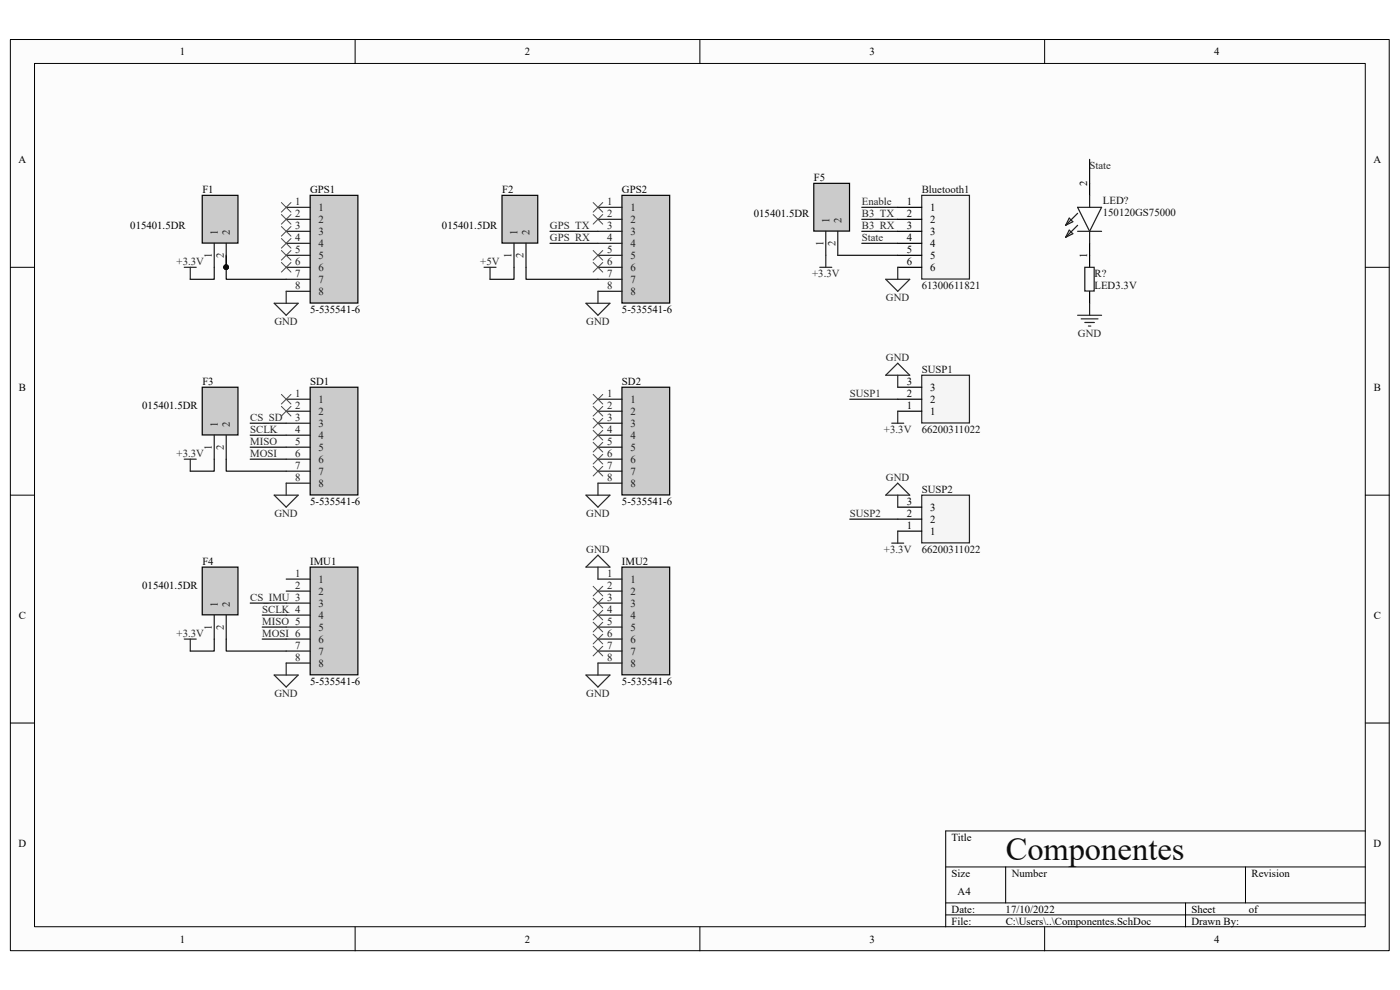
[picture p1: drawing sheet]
<svg xmlns="http://www.w3.org/2000/svg" width="297mm" height="210mm" viewBox="0 0 297 210" stroke-linecap="round" stroke-linejoin="round" font-family="sans-serif">
<path d="M2.2 8.4h292.5v193.3h-292.5z" fill="#fcfcfc"/>
<path d="M2.2 8.4h292.5v193.3h-292.5z" fill="none" stroke="#000" stroke-width=".21"/>
<path d="M7.4 13.5h282.2v183.1h-282.2z" fill="#fcfcfc"/>
<g fill="none" stroke="#000" stroke-width=".21">
<path d="M7.3 13.5h282.3v183.1h-282.3zM75.3 8.4v5.1M148.5 8.4v5.1M221.6 8.4v5.1M2.2 56.7h5.1M289.7 56.7h5.1M2.2 105h5.1M289.7 105h5.1M2.2 153.4h5.1M289.7 153.4h5.1M289.7 176.3h-89.1v20.3M75.3 196.6v5.1"/>
<path d="M148.5 196.6v5.1M200.6 183.9h89.1M200.6 191.5h89.1M200.6 194.1h89.1M213.4 183.9v7.6M221.6 196.6v5.1M251.5 191.5v5.1M264.2 183.9v7.6"/>
</g>
<path d="M65.8 41.4h10.1v22.9h-10.1z" fill-rule="evenodd" fill="#cbcbcb" stroke="#000" stroke-width=".25"/>
<path d="M60.7 44h5.1M60.7 46.5h5.1M60.7 49.1h5.1M60.7 51.6h5.1M60.7 54.2h5.1M60.7 56.7h5.1M60.7 59.2h5.1M60.7 61.8h5.1" fill="none" stroke="#1c1c1c" stroke-width=".25"/>
<path d="M131.9 41.4h10.2v22.9h-10.2z" fill-rule="evenodd" fill="#cbcbcb" stroke="#000" stroke-width=".25"/>
<path d="M126.9 44h5M126.9 46.5h5M126.9 49.1h5M126.9 51.6h5M126.9 54.2h5M126.9 56.7h5M126.9 59.2h5M126.9 61.8h5" fill="none" stroke="#1c1c1c" stroke-width=".25"/>
<path d="M65.8 82.1h10.1v22.9h-10.1z" fill-rule="evenodd" fill="#cbcbcb" stroke="#000" stroke-width=".25"/>
<path d="M60.7 84.7h5.1M60.7 87.2h5.1M60.7 89.8h5.1M60.7 92.3h5.1M60.7 94.9h5.1M60.7 97.4h5.1M60.7 100h5.1M60.7 102.5h5.1" fill="none" stroke="#1c1c1c" stroke-width=".25"/>
<path d="M131.9 82.1h10.2v22.9h-10.2z" fill-rule="evenodd" fill="#cbcbcb" stroke="#000" stroke-width=".25"/>
<path d="M126.9 84.7h5M126.9 87.2h5M126.9 89.8h5M126.9 92.3h5M126.9 94.9h5M126.9 97.4h5M126.9 100h5M126.9 102.5h5" fill="none" stroke="#1c1c1c" stroke-width=".25"/>
<path d="M65.8 120.3h10.1v22.9h-10.1z" fill-rule="evenodd" fill="#cbcbcb" stroke="#000" stroke-width=".25"/>
<path d="M60.7 122.9h5.1M60.7 125.4h5.1M60.7 127.9h5.1M60.7 130.5h5.1M60.7 133h5.1M60.7 135.6h5.1M60.7 138.1h5.1M60.7 140.7h5.1" fill="none" stroke="#1c1c1c" stroke-width=".25"/>
<path d="M131.9 120.3h10.2v22.9h-10.2z" fill-rule="evenodd" fill="#cbcbcb" stroke="#000" stroke-width=".25"/>
<path d="M126.9 122.9h5M126.9 125.4h5M126.9 127.9h5M126.9 130.5h5M126.9 133h5M126.9 135.6h5M126.9 138.1h5M126.9 140.7h5" fill="none" stroke="#1c1c1c" stroke-width=".25"/>
<path d="M42.9 41.4h7.6v10.2h-7.6z" fill-rule="evenodd" fill="#cbcbcb" stroke="#000" stroke-width=".25"/>
<path d="M45.5 51.6v5.1M48 51.6v5.1" fill="none" stroke="#1c1c1c" stroke-width=".25"/>
<circle cx="48" cy="56.7" r=".48" fill="#0e0e0e" stroke="#0e0e0e" stroke-width=".21"/>
<path d="M106.5 41.4h7.6v10.2h-7.6z" fill-rule="evenodd" fill="#cbcbcb" stroke="#000" stroke-width=".25"/>
<path d="M109 51.6v5.1M111.6 51.6v5.1" fill="none" stroke="#1c1c1c" stroke-width=".25"/>
<path d="M42.9 82.1h7.6v10.2h-7.6z" fill-rule="evenodd" fill="#cbcbcb" stroke="#000" stroke-width=".25"/>
<path d="M45.5 92.3v5.1M48 92.3v5.1" fill="none" stroke="#1c1c1c" stroke-width=".25"/>
<path d="M42.9 120.3h7.6v10.1h-7.6z" fill-rule="evenodd" fill="#cbcbcb" stroke="#000" stroke-width=".25"/>
<path d="M45.5 130.5v5.1M48 130.5v5.1" fill="none" stroke="#1c1c1c" stroke-width=".25"/>
<g fill="none" stroke="#262626" stroke-width=".25">
<path d="M39.1 56.7h2.5M40.4 56.7v2.5M102.7 56.7h2.5M104 56.7v2.5M58.2 64.3h5.1l-2.6 2.6zM60.7 61.8v2.5M124.3 64.3h5.1l-2.5 2.6zM126.9 61.8v2.5M39.1 97.4h2.5M40.4 97.4v2.6M58.2 105h5.1l-2.6 2.6zM60.7 102.5v2.5"/>
<path d="M124.3 105h5.1l-2.5 2.6zM126.9 102.5v2.5M39.1 135.6h2.5M40.4 135.6v2.5M124.3 120.3l2.6-2.5 2.5 2.5zM126.9 120.3v2.6M58.2 143.2h5.1l-2.6 2.5zM60.7 140.7v2.5M124.3 143.2h5.1l-2.5 2.5zM126.9 140.7v2.5"/>
</g>
<g fill="none" stroke="#4c4c4c" stroke-width=".21">
<path d="M59.7 43l2 2M59.7 45.5l2 2M59.7 48.1l2 2M59.7 50.6l2 2M59.7 53.1l2 2.1M59.7 55.7l2 2M61.7 43l-2 2M61.7 45.5l-2 2M61.7 48.1l-2 2M61.7 50.6l-2 2M61.7 53.1l-2 2.1M61.7 55.7l-2 2"/>
<path d="M125.8 43l2.1 2M125.8 45.5l2.1 2M125.8 53.1l2.1 2.1M125.8 55.7l2.1 2M127.9 43l-2.1 2M127.9 45.5l-2.1 2M127.9 53.1l-2.1 2.1M127.9 55.7l-2.1 2M59.7 83.7l2 2M59.7 86.2l2 2.1M61.7 83.7l-2 2M61.7 86.2l-2 2.1"/>
<path d="M125.8 83.7l2.1 2M125.8 86.2l2.1 2.1M125.8 88.8l2.1 2M125.8 91.3l2.1 2M125.8 93.8l2.1 2.1M125.8 96.4l2.1 2M125.8 98.9l2.1 2.1M127.9 83.7l-2.1 2M127.9 86.2l-2.1 2.1M127.9 88.8l-2.1 2M127.9 91.3l-2.1 2M127.9 93.8l-2.1 2.1"/>
<path d="M127.9 96.4l-2.1 2M127.9 98.9l-2.1 2.1M125.8 124.4l2.1 2M125.8 126.9l2.1 2.1M125.8 129.5l2.1 2M125.8 132l2.1 2M125.8 137.1l2.1 2M125.8 134.6l2.1 2M127.9 124.4l-2.1 2M127.9 126.9l-2.1 2.1M127.9 129.5l-2.1 2M127.9 132l-2.1 2"/>
<path d="M127.9 137.1l-2.1 2M127.9 134.6l-2.1 2"/>
</g>
<path d="M195.5 41.4h10.2v17.8h-10.2z" fill-rule="evenodd" fill="#f5f5f5" stroke="#262626" stroke-width=".25"/>
<path d="M190.5 44h5M190.5 46.5h5M190.5 49.1h5M190.5 51.6h5M190.5 54.2h5M190.5 56.7h5" fill="none" stroke="#000" stroke-width=".25"/>
<path d="M187.9 59.2h5.1l-2.5 2.6zM190.5 56.7v2.5" fill="none" stroke="#262626" stroke-width=".25"/>
<path d="M172.6 38.9h7.6v10.1h-7.6z" fill-rule="evenodd" fill="#cbcbcb" stroke="#000" stroke-width=".25"/>
<path d="M175.2 49.1v5.1M177.7 49.1v5.1" fill="none" stroke="#1c1c1c" stroke-width=".25"/>
<path d="M173.9 56.7h2.6M175.2 54.2v2.5" fill="none" stroke="#262626" stroke-width=".25"/>
<path d="M195.5 79.6h10.2v10.1h-10.2z" fill-rule="evenodd" fill="#f5f5f5" stroke="#262626" stroke-width=".25"/>
<path d="M190.5 87.2h5M190.5 84.7h5M190.5 82.1h5" fill="none" stroke="#000" stroke-width=".25"/>
<path d="M195.5 105h10.2v10.2h-10.2z" fill-rule="evenodd" fill="#f5f5f5" stroke="#262626" stroke-width=".25"/>
<path d="M231.2 38.9v2.5M231.2 51.6v5.1M231.2 61.8v2.5M190.5 112.7h5M190.5 110.1h5M190.5 107.6h5" fill="none" stroke="#000" stroke-width=".25"/>
<g fill="none" stroke="#262626" stroke-width=".25">
<path d="M187.9 79.6l2.6-2.5 2.5 2.5zM190.5 79.6v2.5M228.6 66.9h5.1M229.4 67.6h3.5M230.1 68.4h2.1M230.9 69.2h.5M231.2 64.3v2.6M189.2 89.8h2.5M190.5 87.2v2.6M187.9 105l2.6-2.5 2.5 2.5zM189.2 115.2h2.5M190.5 105v2.6"/>
<path d="M190.5 112.7v2.5"/>
</g>
<path d="M226.8 48.8l.8 .8-1.5 .7zM226.8 46.3l.8 .7-1.5 .8zM228.6 44h5.1l-2.5 5.1zM228.6 49.1h5.1M228.6 47.8l-2.5 2.5M228.6 45.3l-2.5 2.5M230.1 56.7h2v5h-2zM231.2 41.4v2.6M231.2 49.1v2.5" fill="none" stroke="#1c1c1c" stroke-width=".25"/>
<g fill="none" stroke="#0e0e0e" stroke-width=".25">
<path d="M231.2 33.8v5.1M45.5 56.7v2.5h-5.1M48 54.2v5h12.7M109 56.7v2.5h-5M111.6 56.7v2.5h15.3M116.7 49.1h10.2M116.7 51.6h10.2M177.7 54.2h12.8M182.8 49.1h7.7M182.8 51.6h7.7M182.8 46.5h7.7M182.8 44h7.7"/>
<path d="M45.5 97.4v2.6h-5.1M48 97.4v2.6h12.7M53.1 97.4h7.6M53.1 92.3h7.6M53.1 89.8h7.6M53.1 94.9h7.6M180.3 84.7h10.2M180.3 110.1h10.2M45.5 135.6v2.5h-5.1M48 135.6v2.5h12.7M53.1 127.9h7.6M55.6 135.6h5.1"/>
<path d="M55.6 130.5h5.1M55.6 133h5.1"/>
</g>
<circle cx="48" cy="56.7" r=".48" fill="#0e0e0e" stroke="#0e0e0e" stroke-width=".21"/>
<text font-size="6.9" fill="#0e0e0e" x="213.4" y="182.4">Componentes</text>
<g font-size="2.3">
<text x="38.2" y="11.7">1</text>
<text x="111.3" y="11.7">2</text>
<text x="184.5" y="11.7">3</text>
<text x="257.6" y="11.7">4</text>
<text x="3.9" y="34.6">A</text>
<text x="291.4" y="34.6">A</text>
<text x="42.9" y="40.9">F1</text>
<text x="65.8" y="40.9">GPS1</text>
<text x="106.5" y="40.9">F2</text>
<text x="132" y="40.9">GPS2</text>
<text x="172.6" y="38.4">F5</text>
<text x="230.7" y="39.4" transform="rotate(-90 230.7 39.4)">2</text>
<text x="159.9" y="46">015401.5DR</text>
<text x="192.4" y="43.5">1</text>
<text x="192.4" y="46">2</text>
<text x="197.3" y="44.7">1</text>
<text x="197.3" y="47.3">2</text>
<text x="27.6" y="48.6">015401.5DR</text>
<text x="93.8" y="48.6">015401.5DR</text>
<text x="192.4" y="48.6">3</text>
<text x="192.4" y="51.1">4</text>
<text x="192.4" y="53.7">5</text>
<text x="197.3" y="49.8">3</text>
<text x="197.3" y="52.4">4</text>
<text x="192.4" y="56.2">6</text>
<text x="197.3" y="54.9">5</text>
<text x="197.3" y="57.5">6</text>
<text x="230.7" y="54.8" transform="rotate(-90 230.7 54.8)">1</text>
<text x="65.8" y="66.4">5-535541-6</text>
<text x="132" y="66.4">5-535541-6</text>
<text x="4" y="82.9">B</text>
<text x="42.9" y="81.7">F3</text>
<text x="65.8" y="81.7">SD1</text>
<text x="132" y="81.7">SD2</text>
<text x="192.4" y="81.7">3</text>
<text x="197.3" y="82.9">3</text>
<text x="291.5" y="82.9">B</text>
<text x="30.2" y="86.7">015401.5DR</text>
<text x="192.4" y="86.7">1</text>
<text x="192.4" y="84.2">2</text>
<text x="197.3" y="88">1</text>
<text x="197.3" y="85.5">2</text>
<text x="65.8" y="107.1">5-535541-6</text>
<text x="132" y="107.1">5-535541-6</text>
<text x="192.4" y="107.1">3</text>
<text x="192.4" y="112.2">1</text>
<text x="192.4" y="109.6">2</text>
<text x="197.3" y="113.5">1</text>
<text x="197.3" y="110.9">2</text>
<text x="197.3" y="108.4">3</text>
<text x="42.9" y="119.8">F4</text>
<text x="65.8" y="119.8">IMU1</text>
<text x="132" y="119.8">IMU2</text>
<text x="30.2" y="124.9">015401.5DR</text>
<text x="4" y="131.3">C</text>
<text x="291.5" y="131.3">C</text>
<text x="65.8" y="145.2">5-535541-6</text>
<text x="132" y="145.2">5-535541-6</text>
<text x="3.9" y="179.6">D</text>
<text x="201.9" y="178.3">Title</text>
<text x="291.4" y="179.6">D</text>
<text x="201.9" y="186">Size</text>
<text x="214.6" y="186">Number</text>
<text x="265.5" y="186">Revision</text>
<text x="203.2" y="189.8">A4</text>
<text x="201.9" y="193.6">Date:</text>
<text x="201.9" y="196.1">File:</text>
<text x="213.3" y="193.6">17/10/2022</text>
<text x="213.4" y="196.1">C:\Users\..\Componentes.SchDoc</text>
<text x="252.8" y="196.1">Drawn By:</text>
<text x="252.8" y="193.6">Sheet</text>
<text x="265" y="193.6">of</text>
<text x="38.2" y="199.9">1</text>
<text x="111.3" y="199.9">2</text>
<text x="184.5" y="199.9">3</text>
<text x="257.6" y="199.9">4</text>
</g>
<g font-size="2.3" fill="#262626">
<text x="231.1" y="35.9">State</text>
<text x="182.8" y="46">B3_TX</text>
<text x="182.8" y="43.5">Enable</text>
<text x="116.7" y="48.6">GPS_TX</text>
<text x="116.7" y="51.1">GPS_RX</text>
<text x="182.8" y="48.6">B3_RX</text>
<text x="182.8" y="51.1">State</text>
<text x="37.5" y="56.2">+3.3V</text>
<text x="101.9" y="56.2">+5V</text>
<text x="172.3" y="58.8">+3.3V</text>
<text x="188" y="63.8">GND</text>
<text x="58.2" y="68.9">GND</text>
<text x="124.4" y="68.9">GND</text>
<text x="228.7" y="71.5">GND</text>
<text x="188" y="76.6">GND</text>
<text x="53.1" y="89.3">CS_SD</text>
<text x="180.3" y="84.2">SUSP1</text>
<text x="53.1" y="91.8">SCLK</text>
<text x="53.1" y="94.4">MISO</text>
<text x="187.5" y="91.8">+3.3V</text>
<text x="37.5" y="96.9">+3.3V</text>
<text x="53.1" y="96.9">MOSI</text>
<text x="188" y="102">GND</text>
<text x="58.2" y="109.6">GND</text>
<text x="124.4" y="109.6">GND</text>
<text x="180.3" y="109.6">SUSP2</text>
<text x="124.4" y="117.3">GND</text>
<text x="187.5" y="117.3">+3.3V</text>
<text x="53.1" y="127.4">CS_IMU 3</text>
<text x="55.6" y="130">SCLK 4</text>
<text x="37.5" y="135.1">+3.3V</text>
<text x="55.6" y="132.5">MISO 5</text>
<text x="55.6" y="135.1">MOSI 6</text>
<text x="58.2" y="147.8">GND</text>
<text x="124.4" y="147.8">GND</text>
</g>
<g font-size="2.3" fill="#0e0e0e">
<text x="195.5" y="40.9">Bluetooth1</text>
<text x="234" y="43.2">LED?</text>
<text x="234" y="45.8">150120GS75000</text>
<text x="232.2" y="58.8">R?</text>
<text x="195.5" y="61.3">61300611821</text>
<text x="232.2" y="61.3">LED3.3V</text>
<text x="195.5" y="79.1">SUSP1</text>
<text x="195.5" y="91.8">66200311022</text>
<text x="195.5" y="104.6">SUSP2</text>
<text x="195.5" y="117.3">66200311022</text>
</g>
<g font-size="2.3" fill="#1c1c1c">
<text x="62.6" y="43.5">1</text>
<text x="62.6" y="46">2</text>
<text x="67.6" y="44.7">1</text>
<text x="67.6" y="47.3">2</text>
<text x="128.8" y="43.5">1</text>
<text x="128.8" y="46">2</text>
<text x="133.7" y="44.7">1</text>
<text x="133.7" y="47.3">2</text>
<text x="176" y="47.3" transform="rotate(-90 176 47.3)">1</text>
<text x="178.5" y="47.3" transform="rotate(-90 178.5 47.3)">2</text>
<text x="46.2" y="49.8" transform="rotate(-90 46.2 49.8)">1</text>
<text x="48.8" y="49.8" transform="rotate(-90 48.8 49.8)">2</text>
<text x="62.6" y="48.6">3</text>
<text x="62.6" y="51.1">4</text>
<text x="62.6" y="53.7">5</text>
<text x="67.6" y="49.8">3</text>
<text x="67.6" y="52.4">4</text>
<text x="109.8" y="49.8" transform="rotate(-90 109.8 49.8)">1</text>
<text x="112.4" y="49.8" transform="rotate(-90 112.4 49.8)">2</text>
<text x="128.8" y="48.6">3</text>
<text x="128.8" y="51.1">4</text>
<text x="128.8" y="53.7">5</text>
<text x="133.7" y="49.8">3</text>
<text x="133.7" y="52.4">4</text>
<text x="174.7" y="52.2" transform="rotate(-90 174.7 52.2)">1</text>
<text x="177.2" y="52.2" transform="rotate(-90 177.2 52.2)">2</text>
<text x="45" y="54.8" transform="rotate(-90 45 54.8)">1</text>
<text x="47.5" y="54.8" transform="rotate(-90 47.5 54.8)">2</text>
<text x="62.6" y="56.2">6</text>
<text x="62.6" y="58.8">7</text>
<text x="67.6" y="54.9">5</text>
<text x="67.6" y="57.5">6</text>
<text x="108.5" y="54.8" transform="rotate(-90 108.5 54.8)">1</text>
<text x="111.1" y="54.8" transform="rotate(-90 111.1 54.8)">2</text>
<text x="128.8" y="56.2">6</text>
<text x="128.8" y="58.8">7</text>
<text x="133.7" y="54.9">5</text>
<text x="133.7" y="57.5">6</text>
<text x="62.6" y="61.3">8</text>
<text x="67.6" y="60">7</text>
<text x="67.6" y="62.6">8</text>
<text x="128.8" y="61.3">8</text>
<text x="133.7" y="60">7</text>
<text x="133.7" y="62.6">8</text>
<text x="62.6" y="84.2">1</text>
<text x="62.6" y="86.7">2</text>
<text x="62.6" y="89.3">3</text>
<text x="67.6" y="85.5">1</text>
<text x="67.6" y="88">2</text>
<text x="128.8" y="84.2">1</text>
<text x="128.8" y="86.7">2</text>
<text x="128.8" y="89.3">3</text>
<text x="133.7" y="85.5">1</text>
<text x="133.7" y="88">2</text>
<text x="45" y="95.5" transform="rotate(-90 45 95.5)">1</text>
<text x="46.2" y="90.6" transform="rotate(-90 46.2 90.6)">1</text>
<text x="47.5" y="95.5" transform="rotate(-90 47.5 95.5)">2</text>
<text x="48.8" y="90.6" transform="rotate(-90 48.8 90.6)">2</text>
<text x="62.6" y="91.8">4</text>
<text x="62.6" y="94.4">5</text>
<text x="67.6" y="90.6">3</text>
<text x="67.6" y="93.1">4</text>
<text x="67.6" y="95.6">5</text>
<text x="128.8" y="91.8">4</text>
<text x="128.8" y="94.4">5</text>
<text x="133.7" y="90.6">3</text>
<text x="133.7" y="93.1">4</text>
<text x="133.7" y="95.6">5</text>
<text x="62.6" y="96.9">6</text>
<text x="62.6" y="99.4">7</text>
<text x="62.6" y="102">8</text>
<text x="67.6" y="98.2">6</text>
<text x="67.6" y="100.7">7</text>
<text x="128.8" y="96.9">6</text>
<text x="128.8" y="99.4">7</text>
<text x="128.8" y="102">8</text>
<text x="133.7" y="98.2">6</text>
<text x="133.7" y="100.7">7</text>
<text x="67.6" y="103.3">8</text>
<text x="133.7" y="103.3">8</text>
<text x="62.6" y="122.3">1</text>
<text x="62.6" y="124.9">2</text>
<text x="67.6" y="123.6">1</text>
<text x="128.8" y="122.3">1</text>
<text x="128.8" y="124.9">2</text>
<text x="133.7" y="123.6">1</text>
<text x="46.2" y="128.7" transform="rotate(-90 46.2 128.7)">1</text>
<text x="48.8" y="128.7" transform="rotate(-90 48.8 128.7)">2</text>
<text x="67.6" y="126.2">2</text>
<text x="67.6" y="128.7">3</text>
<text x="67.6" y="131.3">4</text>
<text x="128.8" y="127.4">3</text>
<text x="128.8" y="130">4</text>
<text x="133.7" y="126.2">2</text>
<text x="133.7" y="128.7">3</text>
<text x="133.7" y="131.3">4</text>
<text x="45" y="133.6" transform="rotate(-90 45 133.6)">1</text>
<text x="47.5" y="133.6" transform="rotate(-90 47.5 133.6)">2</text>
<text x="62.6" y="137.6">7</text>
<text x="67.6" y="133.8">5</text>
<text x="67.6" y="136.4">6</text>
<text x="128.8" y="132.5">5</text>
<text x="128.8" y="135.1">6</text>
<text x="128.8" y="137.6">7</text>
<text x="133.7" y="133.8">5</text>
<text x="133.7" y="136.4">6</text>
<text x="62.6" y="140.2">8</text>
<text x="67.6" y="138.9">7</text>
<text x="67.6" y="141.4">8</text>
<text x="128.8" y="140.2">8</text>
<text x="133.7" y="138.9">7</text>
<text x="133.7" y="141.4">8</text>
</g>
</svg>
